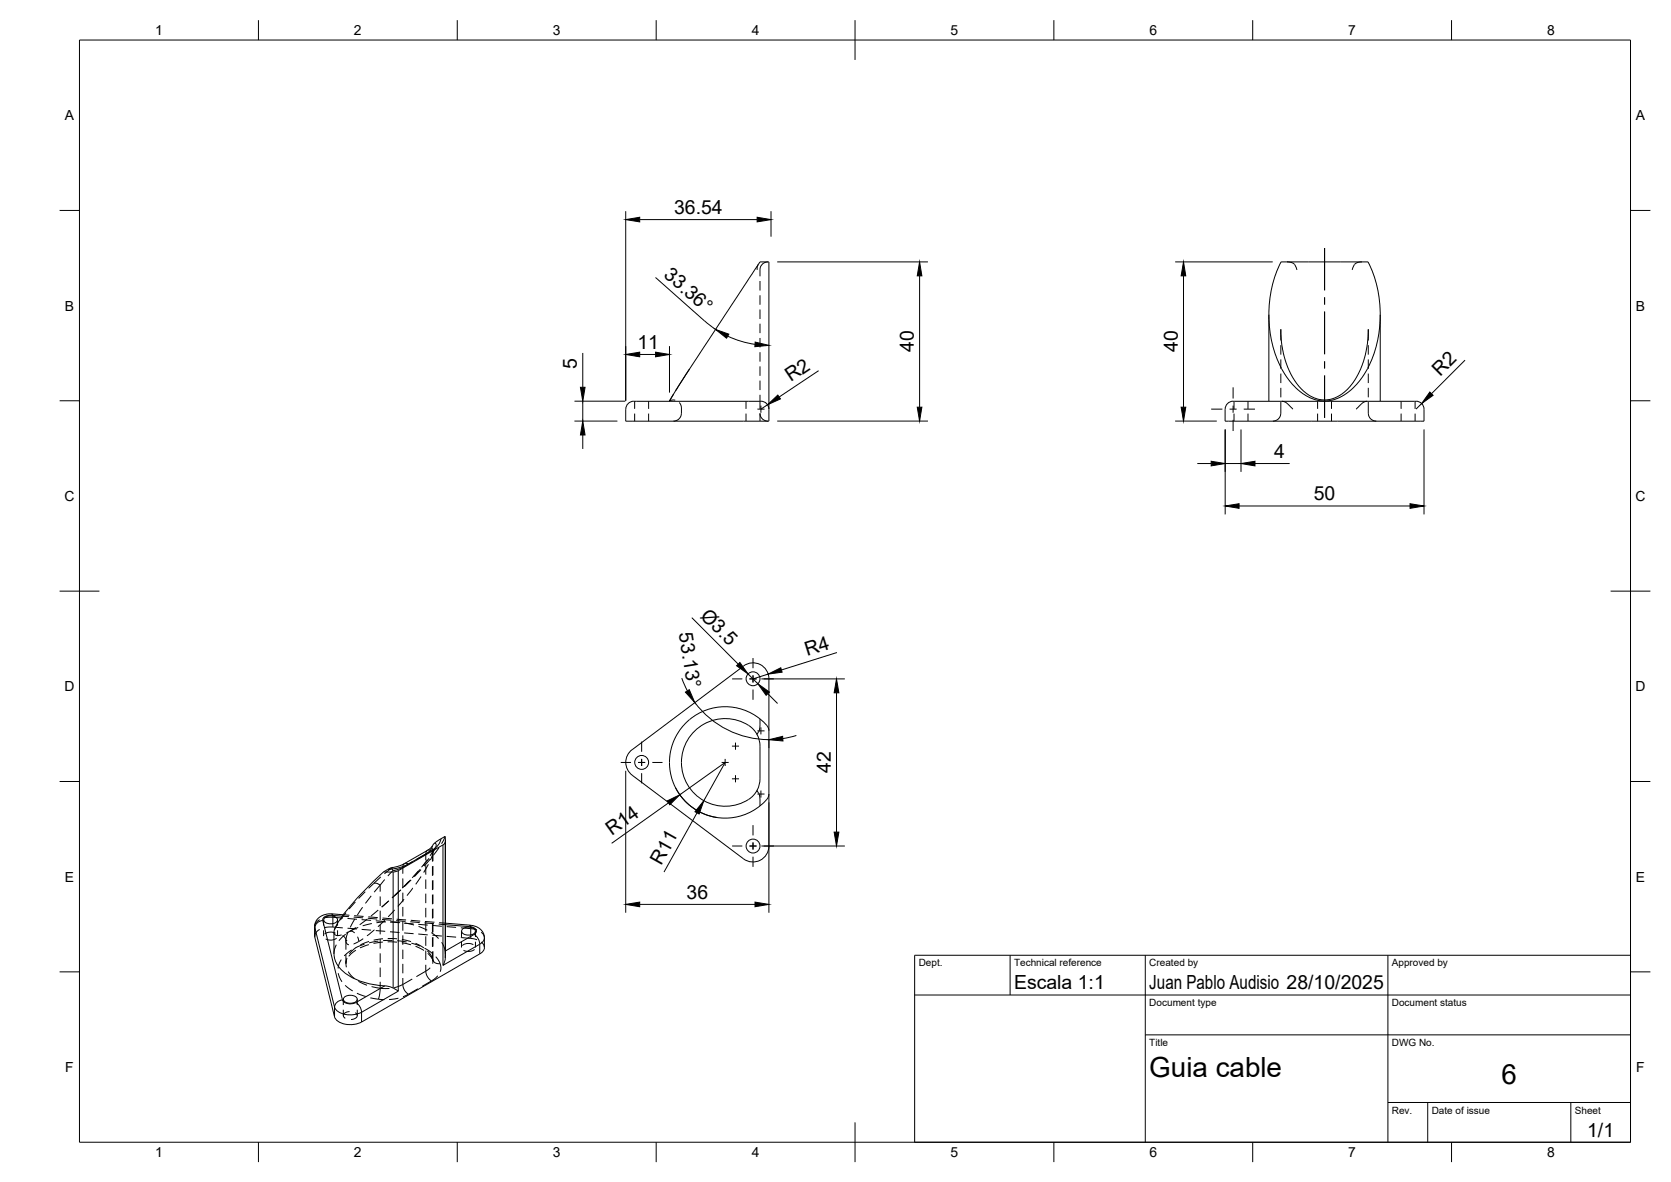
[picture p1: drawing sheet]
<svg xmlns="http://www.w3.org/2000/svg" width="420mm" height="297mm" viewBox="0 0 420 297" stroke-linecap="round" stroke-linejoin="round" font-family="sans-serif">
<!-- layer: Hidden -->
<g fill="none" stroke="#000" stroke-width=".25">
<path d="M190.6 66.5l-.2 .6v.7M191.1 70.6v2.4M191.1 74.2v2.4M191.1 77.8v2.4M193.1 65.8a1.97 1.97 0 0 0-2 2v1.6M169.4 99l-.6 1M170.9 96.5l-.4 .7M172.4 94.3l-.8 1.2M191.1 81.4v2.3M191.1 84.9v2.4M191.1 88.5v2.4M191.1 92.1v2.4"/>
<path d="M191.1 95.6v2.4M191.1 99.2v3.6M322.1 82.7v2.9M322.1 86.7v2.4M322.1 90.3v2.4M322.1 93.9v2.4M322.1 97.5v2.4M344 82.7v2.9M344 86.7v2.4M344 90.3v2.4M344 93.9v2.4M344 97.5v2.4"/>
<path d="M159.6 100.8v2M159.6 103.9v1.9M163.1 100.8v2M163.1 103.9v1.9M169.8 100.6l-.7-.1-.8 .3M170.8 101.1l.2 .3a3.8 3.8 0 0 1 .3 2.8 1.98 1.98 0 0 1-2 1.6M187.6 100.8v2M187.6 103.9v1.9M191.1 103.8a2 2 0 0 0 2 2M191.1 103.9v1.9M310.3 100.8v2M310.3 103.9v1.9"/>
<path d="M313.8 100.8v2M313.8 103.9v1.9M322.1 101v2.8a2 2 0 0 1-2.1 2M322.3 100.8l.3 .1a3.8 3.8 0 0 1 2.2 1.6l.3 .3M331.3 100.8v2M331.3 103.9v1.9M334.8 100.8v2M334.8 103.9v1.9M343.8 100.8l-.3 .1a3.8 3.8 0 0 0-2.2 1.6l-.3 .3M344 101v2.8a2 2 0 0 0 2.1 2M352.3 100.8v2M352.3 103.9v1.9"/>
<path d="M355.8 100.8v2M355.8 103.9v1.9M98.5 218l.3 .8M105.2 218.8l-1.6 1.8M105.9 218.6l-1.7 1.7M107.5 216.1l-1.5 1.8M108.1 215.1l.8-1.4v2.7M108.2 215.9l-1.6 1.8M108.8 212.5l-.2 .7M108.9 217.6v2.4M110.4 213l-1.4 1.9M111.9 210.2l-.9 1.8"/>
<path d="M80.4 233.6l-.9 .7-.4 1M81.4 231.2v1.4M81.4 233.8v1.5M81.5 233.1l1.6-.2 3.1 .3M84 234.3l.2 .6 .3 .2 1.4-.1M84.3 234.5a2.53 2.53 0 0 0-2.7 .3M84.6 237.4l-.5 1.1-.1 1.2M84.6 235.7a2.5 2.5 0 0 1-2.7 .3M84.9 231.2v1.4M84.9 233.8v1.5M86.1 235.1l.6 .5 .3 .5v2.6M86.3 229.9l1.6 .1"/>
<path d="M86.9 234.8l-1.7 1.6M87 239.8v2.4l.1-.8M87.4 233.3l2.3 .2M89 230.1l2.4 .2M89.5 233.1l-2.5 1.4M89.5 238.8l-1.8 1.5M90.1 233.1l-2.2 1M90.9 233.6l2.4 .2M92.4 231l-2 1.4M92.6 230.4l2.4 .2M92.8 237.4l-2.3 .8M93.5 232.1l-2.3 .6"/>
<path d="M94.5 233.9l2.4 .1M95.1 228.7l-1.8 1.5M96.2 230.7l2.4 .2M96.3 236.8l-2.4 .3M97 231.7l-2.3 .2M97.5 236.7l2.3 .1M97.7 226.4l-1.8 1.6M97.8 226.4l-1.8 1.5M98.1 234.2l2.3 .1M98.2 231.7l2.4 .1M99.7 231l2.4 .2M100.3 224l-1.7 1.6"/>
<path d="M100.8 223.6l-2.1 2M101 236.9l2.4 .5M101.6 234.4l2.4 .2M101.8 232l2.3 .5M102.8 221.5l-1.7 1.7M103.3 231.3l2.4 .2M103.4 221.1l-1.7 1.7M104.5 237.8l2.1 1.1M105.2 234.7l2.3 .2M105.2 232.8l2.2 1M106.8 231.6l2.4 .2M108.5 234.4l1.8 1.5"/>
<path d="M108.7 235l2.4 .2M108.9 239.1v2.5l-.5-1.1-.9-.9M108.9 221.2v2.4M108.9 224.8v2.3M108.9 228.3v2.4M108.9 231.9v2.4M108.9 235.5v2.4M110.4 231.9l1.6 .1M111 236.8l.8 1.6 .2 1.5M112.3 235.3l2.4 .2M115.9 235.6l3 .3 1.1 .3M116 234v1.5"/>
<path d="M116 236.7v1.4M119 237.4a2.57 2.57 0 0 0-2.8 .2M119.3 238.6a2.58 2.58 0 0 1-2.8 .2M119.5 234v1.5M119.5 236.7v1.4M121 236.7l.6 .8 .2 .6M86.3 251.1v1.5M86.3 253.8v1.4M87.9 254.2a1.1 1.1 0 0 0-1.2 .3 1.1 1.1 0 0 0-.1 1.2l.2 .2M89.3 254.5a.86 .86 0 0 1 .5 1 .86 .86 0 0 1-1 .6l-.5 .1M89.8 251.1v1.5M89.8 253.8v1.4"/>
</g>
<!-- layer: Visible -->
<g fill="none" stroke="#000" stroke-width=".25">
<path d="M319 79.1v21.7M323.6 65.8h-1.5a29.3 29.3 0 0 0 1.2 28.7l1.9 2.3 2.2 2 2.9 1.5 2.5 .5 2.6-.4 2.5-1.1 2.4-1.9 2.5-2.9a26.4 26.4 0 0 0 4.2-16.1 28.6 28.6 0 0 0-3-12.6h-1.5M323.6 65.8h18.9M323.6 65.8l1.6 .4 .4 .5 .5 1.1M342.5 65.8l-1.6 .4-.5 .5-.4 1.1M347 79.1v21.7M170.5 97.2l-.6 1M171.6 95.5l-.7 1M173.4 92.7l-5.1 8.1M173.4 92.7l17.7-26.9h2.2v40h-36v-3a2.23 2.23 0 0 1 2.8-2h30.3a2.94 2.94 0 0 1 2.7 1l.2 1M173.4 92.7l-1 1.6M322.1 82.8l.4 5 1.3 4.6 1.1 2.2 1.2 1.8 1.6 1.9 1.4 1 1.4 .7 1.7 .5h1.7l1.7-.5 1.4-.7 1.3-1 1.3-1.3 1.2-1.8a23.8 23.8 0 0 0 3.2-12.4"/>
<path d="M322.1 82.7h.1M344 82.7h.1M168.3 100.8h.1M168.8 100l-.5 .8M310 100.8h45.7a2.04 2.04 0 0 1 2.4 2v3h-50.1v-3M310.1 100.8a2 2 0 0 0-2 2M158.9 194.8l28 21a4 4 0 0 0 4.2 .4 4 4 0 0 0 2.2-3.6M159 194.8a4 4 0 0 1-.1-6.4l28.1-21a4 4 0 0 1 4.1-.4 4 4 0 0 1 2.2 3.6v42M174.5 183.9a10.7 10.7 0 0 1 15.3-.2 6.1 6.1 0 0 1 1.3 3.8v8.2a6.5 6.5 0 0 1-4.8 6.2 11 11 0 0 1-13.1-4.3 11 11 0 0 1 1.3-13.7zM190.4 198.6l.6 1.2 .1 2.8M191.1 180.7a5.1 5.1 0 0 1 2.2 3M191.1 180.7a14 14 0 0 0-20.6 3.5l-1.1 2-.7 2.4-.4 2.4 .1 2.3 .5 2.2 .6 1.7 1.4 2.5 1.4 1.6a14 14 0 0 0 18.8 1.2"/>
<path d="M191.1 180.7l-.1 2.7-.6 1.3M193.3 199.5a4.3 4.3 0 0 1-2.2 3M96.4 219.1l1.9-1 2.6-.7 6.6-3.7 .6-.4 1.6-1.8 2.2-1.3a1.69 1.69 0 0 1-.5 2.1l-11.2 6.5a7 7 0 0 1-3.7 .3 64.6 64.6 0 0 0-11.9 13.4l-.6 1.7v5.5M112 211.1v29.1l-.1 1.3-.5 1.1M81.6 230.7a2.28 2.28 0 0 1 3.3 .3 1.51 1.51 0 0 1-2 1.2 1.33 1.33 0 0 1-1.5-1.2zM84 239.7a7.7 7.7 0 0 0 5.4 6.4 23.5 23.5 0 0 0 7.9 1.7l1.2 .3 1.7 1M86.3 229.9l-3.6-.3-1.3 .3-1.2 .7-.7 .7-.3 .9v3.4M112 232l6.4 .5 1.2 .3 .9 .5 .8 .9 .5 .9v3l-.4 1-30.5 17.7a5.7 5.7 0 0 1-6.6-.9l-5.1-20.3M116.2 233.5a2.28 2.28 0 0 1 3.3 .3 1.51 1.51 0 0 1-2 1.2 1.33 1.33 0 0 1-1.4-1.2zM86.5 250.7a2.28 2.28 0 0 1 3.3 .3 1.51 1.51 0 0 1-2 1.1 1.33 1.33 0 0 1-1.4-1.1z"/>
<circle cx="189.3" cy="170.6" r="1.75"/>
<circle cx="161.3" cy="191.6" r="1.75"/>
<circle cx="189.3" cy="212.6" r="1.75"/>
</g>
<!-- layer: Hidden Narrow -->
<g fill="none" stroke="#000" stroke-width=".25">
<path d="M98.5 218.1l-1.8 1.5M101.3 218l-1.4 .6a2.21 2.21 0 0 0-2 1.1l-.4 .4M101.3 218v1.6M101.7 217l-.4 .5v.5M103.7 216.6l-2.4 1.4M105.6 218.5l-1.6 1.8M107.1 214.6v1.6M107.1 217.4v2.4M107.1 214.6l-2.4 1.4M107.5 213.7l-.4 .9M107.7 217.2l-1.2 2.1M107.9 215.7l-1.5 1.9"/>
<path d="M108.7 214.9l-.5 1.2M108.7 214.9v1.6M108.7 217.7v2.4M108.9 213.9l-.3-.7-.8 .9-.7 .5M108.9 213.9l-.2 1M108.9 213.9h.1M109.2 211.9a.6 .6 0 0 1 .6 .5 .6 .6 0 0 1-.3 .6M109.5 213l-1 1.7M109.5 213l-.7 .9-.1 1M80.4 231.1l-.9 .7-.4 1M83.6 229.7l.1 .8M83.7 230.5l-2.2 .2"/>
<path d="M83.7 230.5v2.5M83.7 230.5l2.5 .2M84.9 232.2l-.9 1.6M86 230.2l1.7 .2M87 236.4l.2 .7 .5 .3M87 236.4h.1M87 229.3l-1.4 1.9M87.4 230.8l2.3 .2M87.6 234.1l-.6 2.3M88.1 234h.5l.6 .4M88.4 238.7l-1.8 1.5M88.9 230.5l2.4 .2"/>
<path d="M89.2 231l-1.1 2.1M89.4 226.7l-1.6 1.7M89.6 238.1l-1.8 1.6M89.9 235.4l.3 1.2M90.2 236.6l-1.3 .6M90.9 231.1l2.4 .2M91.2 228l-1.3 2M91.3 235.9l-1.1 .7M91.7 237.3l-2.2 .9M91.8 224.1l-1.6 1.7M92.5 230.8l2.3 .2M92.8 236.6l-2.2 .9"/>
<path d="M93.3 225.1l-1.4 1.9M94 222l-1.3 1.2M94 222h.7l.9 .4M94.1 233.7l-1.8 1.5M94.5 231.4l2.4 .2M95.1 236.5l-2.3 .4M95.6 222.4l-1.5 1.8M95.6 222.4v1.7M95.6 225.3v2.4M95.6 228.9v2.3M95.6 232.4v2.4M95.6 236v2.4"/>
<path d="M95.6 239.6v2.4M95.8 220.4l-1.8 1.6M96.1 231.1l2.3 .2M96.3 235.9l-2.3 .4M96.7 221l-1.1 1.4M96.8 231.3l-1.8 1.6M97.5 235.8l2.4 .1M98.1 231.7l2.3 .2M98.7 236.3l-2.4 .1M99.2 228.7l-1.6 1.7M99.6 231.4l2.4 .1M99.9 236.4l2.4 .3"/>
<path d="M100.7 223.7l-1.4 1.3M101 236.1l2.4 .6M101.3 220.8v2.3M101.3 224.3v2.4M101.3 227.9v2.4M101.3 231.5v2.4M101.3 235.1v2.3M101.3 238.6v2.4M101.6 226l-1.6 1.8M101.6 232l2.4 .2M103.2 231.6l2.3 .2M103.2 221.1l-1.6 1.7"/>
<path d="M103.4 237l2.3 .8M103.8 223.2l-1.5 1.9M104.5 237.1l2.1 1.1M105.2 232.3l2.3 .2M105.9 220.3l-1.4 1.9M106.7 231.9l2.4 .2M106.7 238.3l2 1.3M107.1 221v2.4M107.1 224.6v2.4M107.1 228.1v2.4M107.1 231.7v2.4M107.1 235.3v2.4"/>
<path d="M107.1 238.9v2.3M107.5 239l1.2 1.8M108.7 221.3v2.4M108.7 224.9v2.4M108.7 228.4v2.4M108.7 232v2.4M108.7 235.6v2.4M108.7 239.1v1.7M108.7 232.6l2.4 .2M110.3 232.2l1.7 .2M112 239h-.1M112.3 232.9l2.4 .2"/>
<path d="M115.9 233.2l2.5 .2M118.2 232.5l.2 .9M118.4 233.4l1.6 .3M118.4 233.4v2.4M121 234.3l.6 .7 .2 .7M85 244.6l.3 .9 .7 1.2M85.8 241.2l-.4 .7-.4 1.5M86.8 247.6l1.9 1.4M87.3 240.7l-.3 1.2 .1 1.2M87.5 244.2l1.6 1.7M89.7 249.6l2.3 .8M90.1 246.6l2.2 1"/>
<path d="M93.1 250.7l2 .4M93.4 247.9l2.2 .5M95.1 251.1l1.5 .1M95.6 248.4l-.5 2.7M95.6 248.4h2.3M95.6 243.1v2.4M95.6 246.7v1.7M100.2 250.8l-2.4 .4M101.3 247.4l-2.2 .8M101.3 247.4a3.1 3.1 0 0 0 1.4 2.5M101.3 242.2v2.4M101.3 245.8v1.6"/>
<path d="M102.7 249.9l-1.4 .6M103.7 246l-2.4 1.4M105.1 248.5l-2.4 1.4M107.1 244.1a3.2 3.2 0 0 0 1.4 2.4M107.1 242.5v1.6M107.1 244.1l-2.4 1.3M108.2 243.2l-1.1 .9M108.5 246.5l-2.4 1.4M108.7 240.8a1.55 1.55 0 0 0 2 1.4M108.7 240.8l.1 1.4M109.6 240.4l1.1 1.8M110.1 245.2l-1.6 1.3"/>
<path d="M110.7 242.2l.2 .9-.2 1.1"/>
</g>
<!-- layer: Visible Narrow -->
<g fill="none" stroke="#000" stroke-width=".25">
<path d="M98.8 219.1v29.2M100.1 218.8v30.3l-9.2 5.3M101.7 217l.4-.1 .6 .2a11.6 11.6 0 0 1-5.2 1.4M107.5 213.7l.4-.1 .6 .2M108.5 213.8l-5.8 3.3M110.9 210.8l-.3 .9-.6 .9-1.5 1.2M111.4 212.3v30.3l9.2-5.3M112 211.6v29.2M79.1 232.8l.1 .3M79.2 233.1v2.5M79.2 233.1l4.9 20M81.2 231.3l4.9 20"/>
<path d="M81.2 231.3a2.03 2.03 0 0 0-2 1.8M83.4 230a2.09 2.09 0 0 0-2.3 1.1l.1 .2M83.4 230l2.6 .2M83.6 229.7l-.2 .3M112 232.4l6.1 .5M118.1 232.9l1.1 .3a.86 .86 0 0 1 .6 .8 .86 .86 0 0 1-.6 .8M118.2 232.5l-.1 .4M119.2 234.8l-7.2 4.2M119.2 234.8l1 1.1 .4 1.4M120.6 237.3v2.4M121.8 235.6l-.2 .8-1 .9M84.1 253.1a4.2 4.2 0 0 0 4.6 1.9l2.2-.6"/>
<path d="M84.1 253.1v2.4M86.1 251.3a2.56 2.56 0 0 0 3.4 .6M86.1 251.3a2.03 2.03 0 0 0-2 1.8M89.5 251.9l1 1.1 .4 1.4M90.9 254.4v2.4M96.8 247.7l-7.3 4.2"/>
</g>
<!-- layer: BORDER -->
<g fill="none" stroke="#000" stroke-width=".25">
<path d="M20 10.1h390v276.9h-390zM65 5.1v5M115 5.1v5M165 5.1v5M215 5.1v10M265 5.1v5M315 5.1v5M365 5.1v5M15 52.9h5M410 52.9h5M15 100.7h5M410 100.7h5"/>
<path d="M15 148.6h10M405 148.6h10M15 196.4h5M410 196.4h5M15 244.2h5M410 244.2h5M65 287v5M115 287v5M165 287v5M215 282.1v9.9M265 287v5M315 287v5"/>
<path d="M365 287v5"/>
</g>
<!-- layer: TITLEBLOCK -->
<path d="M230 240.1h180v46.9h-180zM230 250h180M254 240.1v9.9M288 240.1v46.9M349 240.1v46.9M288 260.1h122M349 277.1h61M359 277.1v9.9M395 277.1v9.9" fill="none" stroke="#000" stroke-width=".25"/>
<!-- layer: Smart Centers -->
<g fill="none" stroke="#000" stroke-width=".25">
<path d="M333.1 62.3v10.6M333.1 74.7v1.8M333.1 78.3v10.7M310 97.3v2.8M333.1 90.8v1.8M333.1 94.4v10.6M190.4 102.8h1.8M191.3 101.9v1.8M304.5 102.8h2.9M309.2 102.8h1.7M310 101.9v1.8M310 105.5v2.8"/>
<path d="M312.7 102.8h2.9M184.1 170.6h2.5M188.4 170.6h1.8M189.3 165.4v2.5M189.3 169.7v1.8M189.3 173.3v2.6M192 170.6h2.6M156.1 191.6h2.6M160.4 191.6h1.8M161.3 186.4v2.5M161.3 190.7v1.8M161.3 194.3v2.6"/>
<path d="M164 191.6h2.6M181.4 191.6h1.8M182.3 190.7v1.8M184 187.5h1.8M184 195.7h1.8M184.9 186.6v1.8M184.9 194.8v1.8M190.4 199.5h1.8M190.4 183.7h1.8M191.3 182.8v1.8M191.3 198.7v1.7M184.1 212.6h2.5"/>
<path d="M188.4 212.6h1.8M189.3 207.4v2.5M189.3 211.7v1.8M189.3 215.3v2.6M192 212.6h2.6"/>
</g>
<!-- layer: FD_Dimensions -->
<g fill="none" stroke="#000" stroke-width=".25">
<path d="M157.3 53.1v47.6M160.8 55.2h29.6M193.9 53.1v6.4M164.8 69.7l12.8 11.3 2.3 1.8M195.4 65.8h37.9M231.2 69.3v33M295.5 65.8h24.5M297.6 69.3v33M146.5 88.7v8.6M160.8 89.1h4M168.3 87v11.7M183 84.5a24.4 24.4 0 0 0 6.9 2"/>
<path d="M205.8 93.2l-9.9 6.6M368.4 90.5l-8.5 8.4M144.4 105.8h10.8M144.4 100.8h12.8M146.5 100.8v5M146.5 109.3v3.5M193 101.7l-1.7 1.1M195.4 105.8h37.9M295.5 105.8h10.4M301.1 116.5h3.4M308.1 107.9v21.4M308.1 116.5h3.9"/>
<path d="M312 107.9v10.7M315.6 116.5h8.7M357.5 101.4l-1.5 1.4M358.1 107.9v21.4M311.6 127.2h42.9M173.9 155.2l11.7 11.7M171.4 170.4l1.4 3.2M174.7 176.6a23.3 23.3 0 0 0 18.6 9.3M188.1 169.4l2.5 2.4M191.4 170.6h21M193 174.3l2.5 2.5M193.1 169.4l-3.8 1.2"/>
<path d="M210.3 174.1v35M210.4 164l-13.9 4.4M157.3 193.7v35.7M169.8 197.9a14 14 0 0 0 10.4 7.5M170.9 199.7l11.4-8.1-5.3 9.6M193.3 185.8v2.2M200.2 184.8l-3.4 .8M168.1 201.8l-14.3 10.1M175.3 204.3l-8.3 14.8M191.4 212.6h21M193.3 201.6v27.8M160.8 227.3h29"/>
</g>
<g fill="#000" stroke="#000" stroke-width=".25">
<path d="M157.3 55.2l3.5-.6v1.2zM190.4 54.6l3.5 .6-3.5 .6zM231.2 65.8l.6 3.5h-1.2zM297.6 65.8l.6 3.5h-1.2zM145.9 97.3h1.2l-.6 3.5zM157.3 89.1l3.5-.6v1.2zM164.8 88.5l3.5 .6-3.5 .6zM179.9 82.8l3.4 1.2-.6 1zM189.9 86l3.4 .8-3.5 .3zM193 101.7l2.6-2.4 .6 1zM359.5 98.5l.8 .8-2.8 2.1zM146.5 105.8l.6 3.5h-1.2z"/>
<path d="M230.6 102.3h1.2l-.6 3.5zM297 102.3h1.2l-.6 3.5zM304.5 115.9l3.6 .6-3.6 .6zM312 116.5l3.6-.6v1.2zM308.1 127.2l3.5-.6v1.1zM354.5 126.6l3.6 .6-3.6 .5zM172.3 173.9l1-.6 1.4 3.3zM185.2 167.3l.8-.8 2.1 2.9zM190.6 171.8l2.9 2.1-.9 .8zM193.1 169.4l3.2-1.6 .4 1.1zM210.3 170.6l.6 3.5h-1.2zM193.3 185.9l3.5-.9 .1 1.2z"/>
<path d="M167.7 201.3l3.2-1.6-2.5 2.5zM177 201.2l-1.2 3.4-1-.6zM209.7 209.1h1.2l-.6 3.5zM157.3 227.3l3.5-.6v1.2zM189.8 226.7l3.5 .6-3.5 .6z"/>
</g>
<g font-size="7">
<text x="289" y="270.6">Guia cable</text>
<text x="377.5" y="272.3">6</text>
</g>
<g font-size="4.9">
<text x="169.5" y="53.7">36.54</text>
<text x="166.7" y="69.4" transform="rotate(42 166.7 69.4)">33.36°</text>
<text x="160.3" y="87.7">11</text>
<text x="229.8" y="88.5" transform="rotate(-90 229.8 88.5)">40</text>
<text x="296.1" y="88.5" transform="rotate(-90 296.1 88.5)">40</text>
<text x="145.1" y="92.6" transform="rotate(-90 145.1 92.6)">5</text>
<text x="362.1" y="94.7" transform="rotate(-45 362.1 94.7)">R2</text>
<text x="198.9" y="96.1" transform="rotate(-34 198.9 96.1)">R2</text>
<text x="320.4" y="115.1">4</text>
<text x="330.3" y="125.7">50</text>
<text x="175.9" y="155" transform="rotate(45 175.9 155)">Ø3.5</text>
<text x="170.7" y="159.2" transform="rotate(81 170.7 159.2)">53.13°</text>
<text x="202.9" y="164.9" transform="rotate(-17 202.9 164.9)">R4</text>
<text x="208.9" y="194.2" transform="rotate(-90 208.9 194.2)">42</text>
<text x="153.8" y="210.2" transform="rotate(-35 153.8 210.2)">R14</text>
<text x="166.2" y="217.6" transform="rotate(-61 166.2 217.6)">R11</text>
<text x="172.6" y="225.8">36</text>
<text x="255" y="248.5">Escala 1:1</text>
<text x="289" y="248.5">Juan Pablo Audisio 28/10/2025</text>
<text x="399.1" y="285.7">1/1</text>
</g>
<g font-size="3.5">
<text x="39" y="8.8">1</text>
<text x="89" y="8.8">2</text>
<text x="139" y="8.8">3</text>
<text x="189" y="8.8">4</text>
<text x="239" y="8.8">5</text>
<text x="289" y="8.8">6</text>
<text x="339" y="8.8">7</text>
<text x="389" y="8.8">8</text>
<text x="16.3" y="30.2">A</text>
<text x="411.3" y="30.2">A</text>
<text x="16.3" y="78">B</text>
<text x="411.3" y="78">B</text>
<text x="16.2" y="125.9">C</text>
<text x="411.2" y="125.9">C</text>
<text x="16.2" y="173.7">D</text>
<text x="411.2" y="173.7">D</text>
<text x="16.3" y="221.6">E</text>
<text x="411.3" y="221.6">E</text>
<text x="16.4" y="269.4">F</text>
<text x="411.4" y="269.4">F</text>
<text x="39" y="290.8">1</text>
<text x="89" y="290.8">2</text>
<text x="139" y="290.8">3</text>
<text x="189" y="290.8">4</text>
<text x="239" y="290.8">5</text>
<text x="289" y="290.8">6</text>
<text x="339" y="290.8">7</text>
<text x="389" y="290.8">8</text>
</g>
<g font-size="2.5">
<text x="231" y="242.9">Dept.</text>
<text x="255" y="242.9">Technical reference</text>
<text x="289" y="242.9">Created by</text>
<text x="350" y="242.9">Approved by</text>
<text x="289" y="252.8">Document type</text>
<text x="350" y="252.8">Document status</text>
<text x="289" y="262.9">Title</text>
<text x="350" y="262.9">DWG No.</text>
<text x="350" y="279.9">Rev.</text>
<text x="360" y="279.9">Date of issue</text>
<text x="396" y="279.9">Sheet</text>
</g>
</svg>
